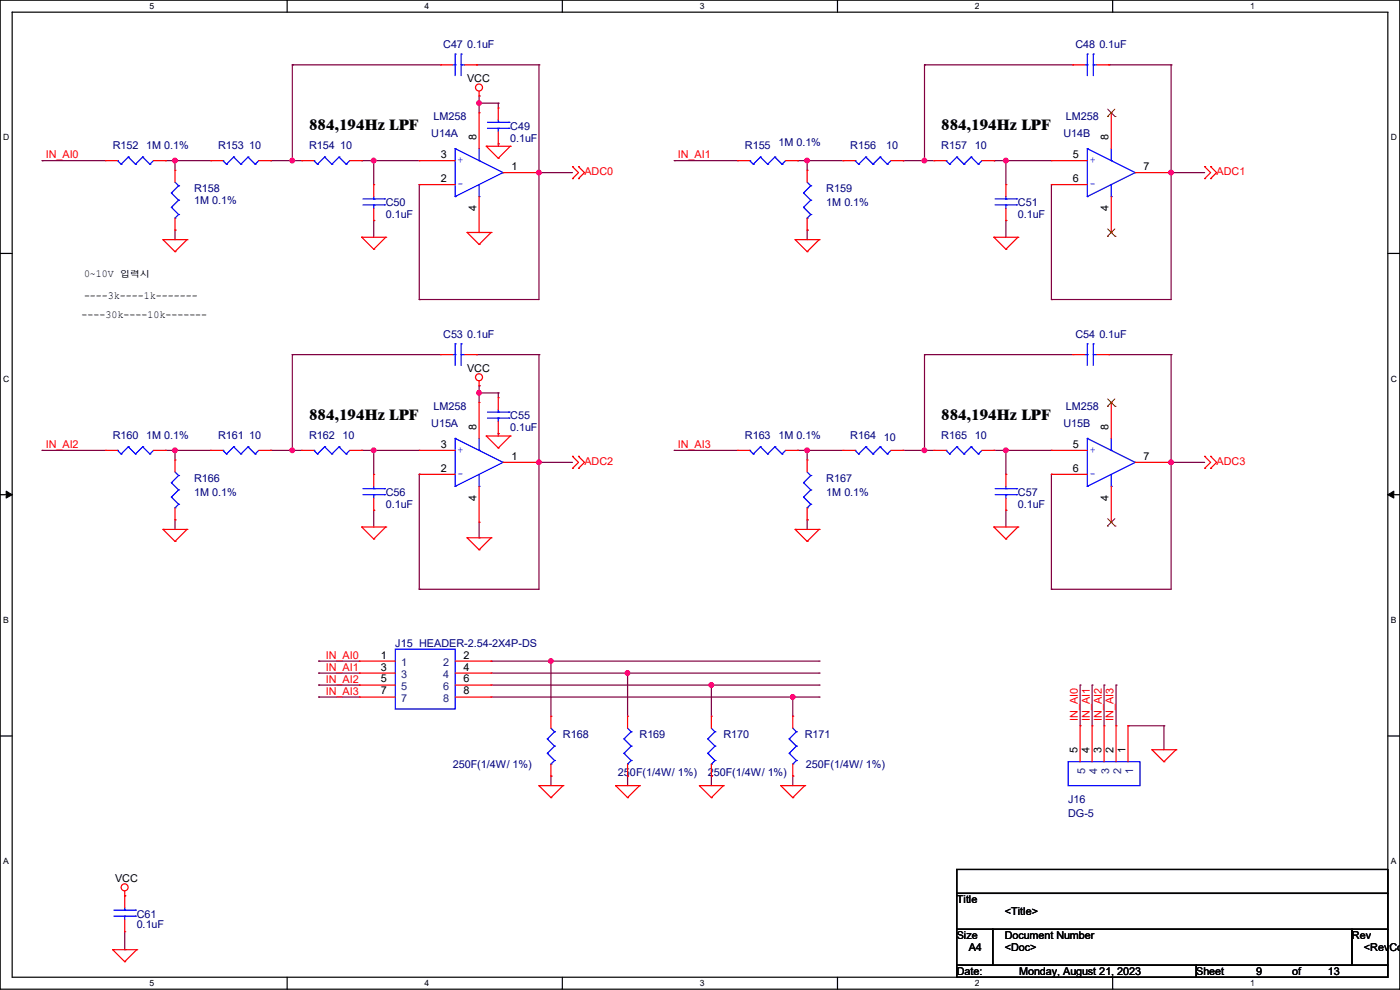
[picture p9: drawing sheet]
<svg xmlns="http://www.w3.org/2000/svg" width="297mm" height="210mm" viewBox="0 0 297 210" stroke-linecap="round" stroke-linejoin="round" font-family="sans-serif">
<path d="M0 0h297v209.8h-297zM2.6 2.6h291.8v204.7h-291.8z" fill="none" stroke="#000" stroke-width=".25"/>
<g fill="#fff">
<path d="M31.7 .3h1v2h-1z"/>
<path d="M31.7 207.6h1v1.9h-1z"/>
</g>
<path d="M60.9 0v2.6M60.9 207.3v2.5" fill="none" stroke="#000" stroke-width=".25"/>
<g fill="#fff">
<path d="M90.1 .3h1v2h-1z"/>
<path d="M90.1 207.6h1v1.9h-1z"/>
</g>
<path d="M119.3 0v2.6M119.3 207.3v2.5" fill="none" stroke="#000" stroke-width=".25"/>
<g fill="#fff">
<path d="M148.5 .3h.9v2h-.9z"/>
<path d="M148.5 207.6h.9v1.9h-.9z"/>
</g>
<path d="M177.7 0v2.6M177.7 207.3v2.5" fill="none" stroke="#000" stroke-width=".25"/>
<g fill="#fff">
<path d="M206.8 .3h1v2h-1z"/>
<path d="M206.8 207.6h1v1.9h-1z"/>
</g>
<path d="M236.1 0v2.6M236.1 207.3v2.5" fill="none" stroke="#000" stroke-width=".25"/>
<g fill="#fff">
<path d="M265.2 .3h1v2h-1z"/>
<path d="M265.2 207.6h1v1.9h-1z"/>
<path d="M.7 28.2h1.2v1.9h-1.2z"/>
<path d="M295.1 28.2h1.2v1.9h-1.2z"/>
<path d="M.7 79.3h1.2v2h-1.2z"/>
<path d="M295.1 79.3h1.2v2h-1.2z"/>
</g>
<path d="M0 53.8h2.6M294.4 53.8h2.6" fill="none" stroke="#000" stroke-width=".25"/>
<g fill="#fff">
<path d="M.7 130.5h1.2v2h-1.2z"/>
<path d="M295.1 130.5h1.1v2h-1.1z"/>
</g>
<path d="M0 104.9h2.6M294.4 104.9h2.6" fill="none" stroke="#000" stroke-width=".25"/>
<path d="M1.3 104.2l1.3 .7-1.3 .8zM294.4 104.9l1.3-.7v1.5z" fill="#000" stroke="#000" stroke-width=".21"/>
<g fill="#fff">
<path d="M.7 181.7h1.2v2h-1.2z"/>
<path d="M295.1 181.7h1.1v2h-1.1z"/>
</g>
<path d="M0 156.1h2.6M294.4 156.1h2.6M203 184.4h91.4v5.1h-91.4zM203 189.5h91.4v7.6h-91.4zM203 197.1h7.6v7.7h-7.6zM210.6 197.1h76.2v7.7h-76.2zM286.8 197.1h7.6v7.7h-7.6zM203 204.8h50.8v2.5h-50.8zM253.8 204.8h40.6v2.5h-40.6z" fill="none" stroke="#000" stroke-width=".25"/>
<g fill="none" stroke="#800040" stroke-width=".25">
<path d="M62 13.8h.1M62 13.8v20.3M62 13.8h31.5M101.1 13.8h.1M101.1 13.8h13.2M114.3 13.8h.1M114.3 13.8v49.7h-25.4M196.1 13.8h.1M196.1 13.8h31.5M196.1 13.8v20.3M235.2 13.8h.1M235.2 13.8h13.3"/>
<path d="M248.5 13.8h.1M248.5 13.8v49.7h-25.4M8.9 34.1h.1M8.9 34.1h13.5M35.1 34.1h.1M35.1 34.1h9.6M37.1 34.1h.1M37.1 34.1v2M57.4 34.1h.1M57.4 34.1h6.7M62 34.1h.1M76.8 34.1h.1"/>
<path d="M76.8 34.1h12.1M79.3 34.1h.1M79.3 34.1v5.1M88.9 39.2h.1M88.9 39.2v24.3M101.6 21.9h.1M101.6 20.4h.1M101.6 20.4v3.5M101.6 21.9h4.1M105.7 30.5h.1M105.7 21.9h.1M105.7 21.9v1"/>
<path d="M105.7 30.5v.5M114.3 36.6h.1M114.3 36.6h7.2M143 34.1h.1M143 34.1h13.5M169.2 34.1h.1M169.2 34.1h9.7M171.2 34.1h.1M171.2 34.1v2M191.6 34.1h.1M191.6 34.1h6.6M196.1 34.1h.1"/>
<path d="M210.9 34.1h.1M210.9 34.1h12.2M213.4 34.1h.1M213.4 34.1v5.1M223.1 39.2h.1M223.1 39.2v24.3M248.5 36.6h.1M248.5 36.6h7.1M37.1 48.8h.1M37.1 48.8v2M79.3 46.8h.1M79.3 46.8v3.5"/>
<path d="M171.2 48.8h.1M171.2 48.8v2M213.4 46.8h.1M213.4 46.8v3.5M62 75.2h.1M62 75.2v20.3M62 75.2h31.5M88.9 63.5h.1M101.1 75.2h.1M101.1 75.2h13.2M114.3 75.2h.1M114.3 75.2v49.8h-25.4"/>
<path d="M196.1 75.2h.1M196.1 75.2v20.3M196.1 75.2h31.5M223.1 63.5h.1M235.2 75.2h.1M235.2 75.2h13.3M248.5 75.2h.1M248.5 75.2v49.8h-25.4M8.9 95.5h.1M8.9 95.5h13.5M35.1 95.5h.1M35.1 95.5h9.6"/>
<path d="M37.1 95.5h.1M37.1 95.5v2.1M57.4 95.5h.1M57.4 95.5h6.7M62 95.5h.1M76.8 95.5h.1M76.8 95.5h12.1M79.3 95.5h.1M79.3 95.5v5.1M101.6 83.4h.1M101.6 81.8h.1M101.6 81.8v3.6"/>
<path d="M101.6 83.4h4.1M105.7 92h.1M105.7 83.4h.1M105.7 83.4v1M105.7 92v.5M114.3 98.1h.1M114.3 98.1h7.2M143 95.5h.1M143 95.5h13.5M169.2 95.5h.1M169.2 95.5h9.7M171.2 95.5h.1"/>
<path d="M171.2 95.5v2.1M191.6 95.5h.1M191.6 95.5h6.6M196.1 95.5h.1M210.9 95.5h.1M210.9 95.5h12.2M213.4 95.5h.1M213.4 95.5v5.1M248.5 98.1h.1M248.5 98.1h7.1M37.1 110.3h.1M37.1 110.3v2"/>
<path d="M79.3 108.2h.1M79.3 108.2v3.6M88.9 100.6h.1M88.9 100.6v24.4M101.6 114.1h.1M101.6 110.8v3.3M171.2 110.3h.1M171.2 110.3v2M213.4 108.2h.1M213.4 108.2v3.6M223.1 100.6h.1M223.1 100.6v24.4"/>
<path d="M88.9 125h.1M223.1 125h.1M67.6 140.3h.1M67.6 142.8h.1M67.6 145.3h.1M67.6 147.9h.1M67.6 140.3h8.6M67.6 142.8h8.6M67.6 145.3h8.6M67.6 147.9h8.6M104.2 140.3h69.6M104.2 142.8h69.6"/>
<path d="M104.2 145.3h69.6M104.2 147.9h69.6M116.9 140.3h.1M116.9 140.3v11.6M133.1 142.8h.1M133.1 142.8v9.1M150.9 145.3h.1M150.9 145.3v6.6M168.2 147.9h.1M168.2 147.9v4M173.8 140.3h.1M173.8 142.8h.1"/>
<path d="M173.8 145.3h.1M173.8 147.9h.1M229.2 145.3h.1M229.2 145.3v8.7M231.7 145.3h.1M231.7 145.3v8.7M234.2 145.3h.1M234.2 145.3v8.7M236.8 145.3h.1M236.8 145.3v8.7M239.3 154h.1M239.3 154h7.6"/>
<path d="M246.9 154h.1M246.9 154v5M116.9 164.6h.1M116.9 164.6v2.1M133.1 164.6h.1M133.1 164.6v2.1M150.9 164.6h.1M150.9 164.6v2.1M168.2 164.6h.1M168.2 164.6v2.1M26.5 197.7v3.8M26.5 201.5h.1"/>
</g>
<g fill="#f0f" stroke="#f0f" stroke-width=".25">
<circle cx="79.3" cy="34.1" r=".49"/>
<circle cx="62" cy="34.1" r=".49"/>
<circle cx="114.3" cy="36.6" r=".49"/>
<circle cx="101.6" cy="21.9" r=".49"/>
<circle cx="37.1" cy="34.1" r=".49"/>
<circle cx="213.4" cy="34.1" r=".49"/>
<circle cx="196.1" cy="34.1" r=".49"/>
<circle cx="248.4" cy="36.6" r=".49"/>
<circle cx="171.2" cy="34.1" r=".49"/>
<circle cx="171.2" cy="95.5" r=".49"/>
<circle cx="79.3" cy="95.5" r=".49"/>
<circle cx="62" cy="95.5" r=".49"/>
<circle cx="114.3" cy="98.1" r=".49"/>
<circle cx="101.6" cy="83.3" r=".49"/>
<circle cx="37.1" cy="95.5" r=".49"/>
<circle cx="213.4" cy="95.5" r=".49"/>
<circle cx="196.1" cy="95.5" r=".49"/>
<circle cx="248.4" cy="98.1" r=".49"/>
<circle cx="116.9" cy="140.2" r=".49"/>
<circle cx="133.1" cy="142.8" r=".49"/>
<circle cx="150.9" cy="145.3" r=".49"/>
<circle cx="168.2" cy="147.8" r=".49"/>
</g>
<g fill="none" stroke="#f00" stroke-width=".25">
<path d="M93.5 13.8h.1M93.5 13.8h2.6M98.6 13.8h2.5M101.1 13.8h.1M101.6 19.3v1.1M227.6 13.8h.1M227.6 13.8h2.6M232.7 13.8h2.5M235.2 13.8h.1M22.4 34.1h.1M22.4 34.1h2.5M32.6 34.1h2.5"/>
<path d="M35.1 34.1h.1M37.1 36.1h.1M37.1 36.1v2.6M44.7 34.1h.1M44.7 34.1h2.6M54.9 34.1h2.5M57.4 34.1h.1M64.1 34.1h.1M64.1 34.1h2.5M74.2 34.1h2.6M76.8 34.1h.1M79.3 39.2h.1"/>
<path d="M79.3 39.2v2.5M88.9 34.1h.1M88.9 39.2h.1M88.9 34.1h7.7M88.9 39.2h7.7M101.6 20.4h.1M101.6 23.9h.1M101.6 23.9v7.6M103.2 31h.1M103.2 31h5M103.2 31l2.5 2.6M105.7 33.6h.1"/>
<path d="M105.7 22.9h.1M105.7 30.5h.1M105.7 22.9v2.5M105.7 28v2.5M106.7 36.6h7.6M108.2 31h.1M108.2 31l-2.5 2.6M114.3 36.6h.1M121.5 37.9h.1M121.5 35.3h.1M121.5 35.3l1.2 1.3-1.2 1.3M122.7 37.9h.1"/>
<path d="M122.7 35.3h.1M122.7 35.3l1.3 1.3-1.3 1.3M156.5 34.1h.1M156.5 34.1h2.5M166.7 34.1h2.5M169.2 34.1h.1M171.2 36.1h.1M171.2 36.1v2.6M178.9 34.1h.1M178.9 34.1h2.5M189 34.1h2.6M191.6 34.1h.1"/>
<path d="M198.2 34.1h.1M198.2 34.1h2.5M208.3 34.1h2.6M210.9 34.1h.1M213.4 39.2h.1M213.4 39.2v2.5M223.1 34.1h.1M223.1 39.2h.1M223.1 34.1h7.6M223.1 39.2h7.6M235.8 23.9h.1M235.8 23.9v7.6"/>
<path d="M240.8 36.6h7.7M248.5 36.6h.1M255.6 37.9h.1M255.6 35.3h.1M255.6 35.3l1.2 1.3-1.2 1.3M256.8 37.9h.1M256.8 35.3h.1M256.8 35.3l1.3 1.3-1.3 1.3M34.6 50.8h.1M34.6 50.8h5.1M34.6 50.8l2.5 2.6M37.1 53.4h.1"/>
<path d="M37.1 48.8h.1M37.1 46.3v2.5M39.7 50.8h.1M39.7 50.8l-2.6 2.6M76.8 50.3h.1M76.8 50.3h5M76.8 50.3l2.5 2.6M79.3 52.9h.1M79.3 46.8h.1M79.3 44.2v2.6M81.8 50.3h.1M81.8 50.3l-2.5 2.6"/>
<path d="M99.1 49.3h.1M99.1 49.3h5.1M99.1 49.3l2.5 2.6M101.6 51.9h.1M101.6 49.3h.1M101.6 41.7v7.6M104.2 49.3h.1M104.2 49.3l-2.6 2.6M168.7 50.8h.1M168.7 50.8h5.1M168.7 50.8l2.5 2.6M171.2 53.4h.1"/>
<path d="M171.2 48.8h.1M171.2 46.3v2.5M173.8 50.8h.1M173.8 50.8l-2.6 2.6M210.9 50.3h.1M210.9 50.3h5M210.9 50.3l2.5 2.6M213.4 52.9h.1M213.4 46.8h.1M213.4 44.2v2.6M215.9 50.3h.1M215.9 50.3l-2.5 2.6"/>
<path d="M235.8 49.3h.1M235.8 41.7v7.6M93.5 75.2h.1M93.5 75.2h2.6M98.6 75.2h2.5M101.1 75.2h.1M227.6 75.2h.1M227.6 75.2h2.6M232.7 75.2h2.5M235.2 75.2h.1M22.4 95.5h.1M22.4 95.5h2.5"/>
<path d="M32.6 95.5h2.5M35.1 95.5h.1M37.1 97.6h.1M37.1 97.6v2.5M44.7 95.5h.1M44.7 95.5h2.6M54.9 95.5h2.5M57.4 95.5h.1M64.1 95.5h.1M64.1 95.5h2.5M74.2 95.5h2.6M76.8 95.5h.1"/>
<path d="M88.9 95.5h.1M88.9 95.5h7.7M101.6 81.8h.1M101.6 85.4h.1M101.6 80.8v1M101.6 85.4v7.6M103.2 92.5h.1M103.2 92.5h5M103.2 92.5l2.5 2.5M105.7 95h.1M105.7 84.4h.1M105.7 92h.1"/>
<path d="M105.7 84.4v2.5M105.7 89.5v2.5M106.7 98.1h7.6M108.2 92.5h.1M108.2 92.5l-2.5 2.5M114.3 98.1h.1M121.5 99.4h.1M121.5 96.8h.1M121.5 96.8l1.2 1.3-1.2 1.3M122.7 99.4h.1M122.7 96.8h.1M122.7 96.8l1.3 1.3-1.3 1.3"/>
<path d="M156.5 95.5h.1M156.5 95.5h2.5M166.7 95.5h2.5M169.2 95.5h.1M171.2 97.6h.1M171.2 97.6v2.5M178.9 95.5h.1M178.9 95.5h2.5M189 95.5h2.6M191.6 95.5h.1M198.2 95.5h.1M198.2 95.5h2.5"/>
<path d="M208.3 95.5h2.6M210.9 95.5h.1M223.1 95.5h.1M223.1 95.5h7.6M235.8 85.4h.1M235.8 85.4v7.6M240.8 98.1h7.7M248.5 98.1h.1M255.6 99.4h.1M255.6 96.8h.1M255.6 96.8l1.2 1.3-1.2 1.3M256.8 99.4h.1"/>
<path d="M256.8 96.8h.1M256.8 96.8l1.3 1.3-1.3 1.3M34.6 112.3h.1M34.6 112.3h5.1M34.6 112.3l2.5 2.6M37.1 114.9h.1M37.1 110.3h.1M37.1 107.7v2.6M39.7 112.3h.1M39.7 112.3l-2.6 2.6M76.8 111.8h.1M76.8 111.8h5"/>
<path d="M76.8 111.8l2.5 2.5M79.3 114.3h.1M79.3 100.6h.1M79.3 108.2h.1M79.3 100.6v2.6M79.3 105.7v2.5M81.8 111.8h.1M81.8 111.8l-2.5 2.5M88.9 100.6h.1M88.9 100.6h7.7M99.1 114.1h.1M99.1 114.1h5.1"/>
<path d="M99.1 114.1l2.5 2.5M101.6 116.6h.1M101.6 110.8h.1M101.6 103.2v7.6M104.2 114.1h.1M104.2 114.1l-2.6 2.5M168.7 112.3h.1M168.7 112.3h5.1M168.7 112.3l2.5 2.6M171.2 114.9h.1M171.2 110.3h.1M171.2 107.7v2.6"/>
<path d="M173.8 112.3h.1M173.8 112.3l-2.6 2.6M210.9 111.8h.1M210.9 111.8h5M210.9 111.8l2.5 2.5M213.4 114.3h.1M213.4 100.6h.1M213.4 108.2h.1M213.4 100.6v2.6M213.4 105.7v2.5M215.9 111.8h.1M215.9 111.8l-2.5 2.5"/>
<path d="M223.1 100.6h.1M223.1 100.6h7.6M235.8 110.8h.1M235.8 103.2v7.6M76.2 140.3h.1M76.2 142.8h.1M76.2 145.3h.1M76.2 147.9h.1M76.2 140.3h7.7M76.2 142.8h7.7M76.2 145.3h7.7M76.2 147.9h7.7"/>
<path d="M96.6 140.3h7.6M96.6 142.8h7.6M96.6 145.3h7.6M96.6 147.9h7.6M104.2 140.3h.1M104.2 142.8h.1M104.2 145.3h.1M104.2 147.9h.1M116.9 151.9h.1M116.9 151.9v2.6M133.1 151.9h.1M133.1 151.9v2.6"/>
<path d="M150.9 151.9h.1M150.9 151.9v2.6M168.2 151.9h.1M168.2 151.9v2.6M229.2 154h.1M229.2 154v7.6M231.7 154h.1M231.7 154v7.6M234.2 154h.1M234.2 154v7.6M236.8 154h.1M236.8 154v7.6"/>
<path d="M239.3 154h.1M239.3 154v7.6M244.4 159h.1M244.4 159h5.1M244.4 159l2.5 2.6M249.5 159h.1M249.5 159l-2.6 2.6M114.3 166.7h.1M114.3 166.7h5.1M114.3 166.7l2.6 2.5M116.9 169.2h.1M116.9 164.6h.1"/>
<path d="M116.9 162.1v2.5M119.4 166.7h.1M119.4 166.7l-2.5 2.5M130.6 166.7h.1M130.6 166.7h5.1M130.6 166.7l2.5 2.5M133.1 169.2h.1M133.1 164.6h.1M133.1 162.1v2.5M135.7 166.7h.1M135.7 166.7l-2.6 2.5M148.4 166.7h.1"/>
<path d="M148.4 166.7h5.1M148.4 166.7l2.5 2.5M150.9 169.2h.1M150.9 164.6h.1M150.9 162.1v2.5M153.5 166.7h.1M153.5 166.7l-2.6 2.5M165.7 166.7h.1M165.7 166.7h5M165.7 166.7l2.5 2.5M168.2 169.2h.1M168.2 164.6h.1"/>
<path d="M168.2 162.1v2.5M170.7 166.7h.1M170.7 166.7l-2.5 2.5M246.9 161.6h.1M26.5 190h.1M26.5 197.7h.1M26.5 189v3.6M26.5 195.1v2.6M23.9 201.5h.1M23.9 201.5h5.1M23.9 201.5l2.6 2.5M26.5 204h.1"/>
<path d="M29 201.5h.1M29 201.5l-2.5 2.5"/>
<circle cx="101.6" cy="18.6" r=".74"/>
<circle cx="101.6" cy="80" r=".74"/>
<circle cx="26.4" cy="188.2" r=".74"/>
</g>
<g fill="none" stroke="#00f" stroke-width=".25">
<path d="M96.1 13.8h.5M96.6 13.8h.1M96.6 11.5h.1M96.6 11.5v4.5M97.8 11.5h.1M97.8 13.8h.1M97.8 13.8h.8M97.8 11.5v4.5M230.2 13.8h.5M230.7 13.8h.1M230.7 11.5h.1M230.7 11.5v4.5"/>
<path d="M231.9 11.5h.1M231.9 13.8h.1M231.9 13.8h.8M231.9 11.5v4.5M24.9 34.1h.1M24.9 34.1l.8 .7M25.7 34.8h.1M27.2 33.3h.1M27.2 33.3l1.5 1.5M27.2 33.3l-1.5 1.5M28.7 34.8h.1M30.3 33.3h.1"/>
<path d="M30.3 33.3l1.5 1.5M30.3 33.3l-1.6 1.5M31.8 34.8h.1M32.6 34.1l-.8 .7M37.1 38.7l.8 .7M37.9 39.4h.1M37.9 39.4l-1.5 1.5M47.3 34.1h.1M47.3 34.1l.7 .7M48 34.8h.1M49.6 33.3h.1M49.6 33.3l1.5 1.5"/>
<path d="M49.6 33.3l-1.6 1.5M51.1 34.8h.1M52.6 33.3h.1M52.6 33.3l1.5 1.5M52.6 33.3l-1.5 1.5M54.1 34.8h.1M54.9 34.1l-.8 .7M66.6 34.1h.1M66.6 34.1l.8 .7M67.4 34.8h.1M68.9 33.3h.1M68.9 33.3l1.5 1.5"/>
<path d="M68.9 33.3l-1.5 1.5M70.4 34.8h.1M71.9 33.3h.1M71.9 33.3l1.5 1.5M71.9 33.3l-1.5 1.5M73.4 34.8h.1M74.2 34.1l-.8 .7M96.6 31.5h.1M96.6 31.5l10.1 5.1M96.6 31.5v10.2M101.6 34.1h.1M101.6 31.5v2.6"/>
<path d="M101.6 39.2v2.5M103.4 27.2h4.6M103.4 26h4.6M105.7 26h.1M105.7 27.2h.1M105.7 25.4v.6M105.7 27.2v.8M106.7 36.6h.1M106.7 36.6l-10.1 5.1M108 27.2h.1M108 26h.1M159 34.1h.1"/>
<path d="M159 34.1l.8 .7M159.8 34.8h.1M161.3 33.3h.1M161.3 33.3l1.6 1.5M161.3 33.3l-1.5 1.5M162.9 34.8h.1M164.4 33.3h.1M164.4 33.3l1.5 1.5M164.4 33.3l-1.5 1.5M165.9 34.8h.1M166.7 34.1l-.8 .7M171.2 38.7l.8 .7"/>
<path d="M172 39.4h.1M172 39.4l-1.5 1.5M181.4 34.1h.1M181.4 34.1l.8 .7M182.2 34.8h.1M183.7 33.3h.1M183.7 33.3l1.5 1.5M183.7 33.3l-1.5 1.5M185.2 34.8h.1M186.7 33.3h.1M186.7 33.3l1.6 1.5M186.7 33.3l-1.5 1.5"/>
<path d="M188.3 34.8h.1M189 34.1l-.7 .7M200.7 34.1h.1M200.7 34.1l.8 .7M201.5 34.8h.1M203 33.3h.1M203 33.3l1.5 1.5M203 33.3l-1.5 1.5M204.5 34.8h.1M206 33.3h.1M206 33.3l1.6 1.5M206 33.3l-1.5 1.5"/>
<path d="M207.6 34.8h.1M208.3 34.1l-.7 .7M230.7 31.5h.1M230.7 31.5v10.2M230.7 31.5l10.1 5.1M235.8 34.1h.1M235.8 31.5v2.6M235.8 39.2v2.5M240.8 36.6h.1M240.8 36.6l-10.1 5.1M36.4 40.9h.1M36.4 44h.1"/>
<path d="M36.4 40.9l1.5 1.6M36.4 44l1.5 1.5M37.1 46.3h.1M37.9 42.5h.1M37.9 45.5h.1M37.9 42.5l-1.5 1.5M37.9 45.5l-.8 .8M77 43.5h4.6M77 42.2h4.6M79.3 42.2h.1M79.3 43.5h.1M79.3 41.7v.5"/>
<path d="M79.3 43.5v.7M81.6 43.5h.1M81.6 42.2h.1M96.6 41.7h.1M101.6 41.7h.1M170.5 40.9h.1M170.5 44h.1M170.5 40.9l1.5 1.6M170.5 44l1.5 1.5M171.2 46.3h.1M172 42.5h.1M172 45.5h.1"/>
<path d="M172 42.5l-1.5 1.5M172 45.5l-.8 .8M211.1 43.5h4.6M211.1 42.2h4.6M213.4 42.2h.1M213.4 43.5h.1M213.4 41.7v.5M213.4 43.5v.7M215.7 43.5h.1M215.7 42.2h.1M230.7 41.7h.1M235.8 41.7h.1"/>
<path d="M96.1 75.2h.5M96.6 75.2h.1M96.6 72.9h.1M96.6 72.9v4.6M97.8 72.9h.1M97.8 75.2h.1M97.8 72.9v4.6M97.8 75.2h.8M230.2 75.2h.5M230.7 75.2h.1M230.7 72.9h.1M230.7 72.9v4.6"/>
<path d="M231.9 72.9h.1M231.9 75.2h.1M231.9 75.2h.8M231.9 72.9v4.6M24.9 95.5h.1M24.9 95.5l.8 .8M25.7 96.3h.1M27.2 94.8h.1M27.2 94.8l1.5 1.5M27.2 94.8l-1.5 1.5M28.7 96.3h.1M30.3 94.8h.1"/>
<path d="M30.3 94.8l1.5 1.5M30.3 94.8l-1.6 1.5M31.8 96.3h.1M32.6 95.5l-.8 .8M47.3 95.5h.1M47.3 95.5l.7 .8M48 96.3h.1M49.6 94.8h.1M49.6 94.8l1.5 1.5M49.6 94.8l-1.6 1.5M51.1 96.3h.1M52.6 94.8h.1"/>
<path d="M52.6 94.8l1.5 1.5M52.6 94.8l-1.5 1.5M54.1 96.3h.1M54.9 95.5l-.8 .8M66.6 95.5h.1M66.6 95.5l.8 .8M67.4 96.3h.1M68.9 94.8h.1M68.9 94.8l1.5 1.5M68.9 94.8l-1.5 1.5M70.4 96.3h.1M71.9 94.8h.1"/>
<path d="M71.9 94.8l1.5 1.5M71.9 94.8l-1.5 1.5M73.4 96.3h.1M74.2 95.5l-.8 .8M96.6 93h.1M96.6 93v10.2M96.6 93l10.1 5.1M101.6 95.5h.1M101.6 93v2.5M103.4 88.7h4.6M103.4 87.4h4.6M105.7 87.4h.1"/>
<path d="M105.7 88.7h.1M105.7 86.9v.5M105.7 88.7v.8M106.7 98.1h.1M106.7 98.1l-10.1 5.1M108 88.7h.1M108 87.4h.1M159 95.5h.1M159 95.5l.8 .8M159.8 96.3h.1M161.3 94.8h.1M161.3 94.8l1.6 1.5"/>
<path d="M161.3 94.8l-1.5 1.5M162.9 96.3h.1M164.4 94.8h.1M164.4 94.8l1.5 1.5M164.4 94.8l-1.5 1.5M165.9 96.3h.1M166.7 95.5l-.8 .8M181.4 95.5h.1M181.4 95.5l.8 .8M182.2 96.3h.1M183.7 94.8h.1M183.7 94.8l1.5 1.5"/>
<path d="M183.7 94.8l-1.5 1.5M185.2 96.3h.1M186.7 94.8h.1M186.7 94.8l1.6 1.5M186.7 94.8l-1.5 1.5M188.3 96.3h.1M189 95.5l-.7 .8M200.7 95.5h.1M200.7 95.5l.8 .8M201.5 96.3h.1M203 94.8h.1M203 94.8l1.5 1.5"/>
<path d="M203 94.8l-1.5 1.5M204.5 96.3h.1M206 94.8h.1M206 94.8l1.6 1.5M206 94.8l-1.5 1.5M207.6 96.3h.1M208.3 95.5l-.7 .8M230.7 93h.1M230.7 93l10.1 5.1M230.7 93v10.2M235.8 95.5h.1M235.8 93v2.5"/>
<path d="M240.8 98.1h.1M240.8 98.1l-10.1 5.1M36.4 102.4h.1M36.4 105.5h.1M36.4 102.4l1.5 1.5M36.4 105.5l1.5 1.5M37.1 107.7h.1M37.1 100.1l.8 .8M37.9 100.9h.1M37.9 103.9h.1M37.9 107h.1M37.9 100.9l-1.5 1.5"/>
<path d="M37.9 103.9l-1.5 1.6M37.9 107l-.8 .7M77 104.9h4.6M77 103.7h4.6M79.3 103.7h.1M79.3 104.9h.1M79.3 103.2v.5M79.3 104.9v.8M81.6 104.9h.1M81.6 103.7h.1M96.6 103.2h.1M101.6 103.2h.1"/>
<path d="M101.6 100.6v2.6M170.5 102.4h.1M170.5 105.5h.1M170.5 102.4l1.5 1.5M170.5 105.5l1.5 1.5M171.2 107.7h.1M171.2 100.1l.8 .8M172 100.9h.1M172 103.9h.1M172 107h.1M172 100.9l-1.5 1.5M172 103.9l-1.5 1.6"/>
<path d="M172 107l-.8 .7M211.1 104.9h4.6M211.1 103.7h4.6M213.4 103.7h.1M213.4 104.9h.1M213.4 103.2v.5M213.4 104.9v.8M215.7 104.9h.1M215.7 103.7h.1M230.7 103.2h.1M235.8 103.2h.1M235.8 100.6v2.6"/>
<path d="M83.9 137.7h12.7v12.7h-12.7zM116.1 156.8h.1M116.1 159.8h.1M116.1 156.8l1.5 1.5M116.1 159.8l1.5 1.5M116.9 154.5l.7 .7M117.6 155.2h.1M117.6 158.3h.1M117.6 155.2l-1.5 1.6M117.6 158.3l-1.5 1.5M132.4 156.8h.1M132.4 159.8h.1"/>
<path d="M132.4 156.8l1.5 1.5M132.4 159.8l1.5 1.5M133.1 154.5l.8 .7M133.9 155.2h.1M133.9 158.3h.1M133.9 155.2l-1.5 1.6M133.9 158.3l-1.5 1.5M150.2 156.8h.1M150.2 159.8h.1M150.2 156.8l1.5 1.5M150.2 159.8l1.5 1.5M150.9 154.5l.8 .7"/>
<path d="M151.7 155.2h.1M151.7 158.3h.1M151.7 155.2l-1.5 1.6M151.7 158.3l-1.5 1.5M167.4 156.8h.1M167.4 159.8h.1M167.4 156.8l1.6 1.5M167.4 159.8l1.6 1.5M168.2 154.5l.8 .7M169 155.2h.1M169 158.3h.1M169 155.2l-1.6 1.6"/>
<path d="M169 158.3l-1.6 1.5M116.9 162.1h.1M117.6 161.3h.1M117.6 161.3l-.7 .8M133.1 162.1h.1M133.9 161.3h.1M133.9 161.3l-.8 .8M150.9 162.1h.1M151.7 161.3h.1M151.7 161.3l-.8 .8M168.2 162.1h.1M169 161.3h.1"/>
<path d="M169 161.3l-.8 .8M226.6 161.6h15.3v5.1h-15.3zM24.2 194.4h4.5M24.2 193.1h4.5M26.5 193.1h.1M26.5 194.4h.1M26.5 192.6v.5M26.5 194.4v.7M28.7 194.4h.1M28.7 193.1h.1"/>
</g>
<g fill="none" stroke="#804000" stroke-width=".21">
<path d="M234.9 24.7h.1M235 23.2l1.6 1.5M236.5 23.2l-1.6 1.5M236.6 24.7h.1M234.9 50.1h.1M235 48.6l1.6 1.5M236.5 48.6l-1.6 1.5M236.6 50.1h.1M234.9 86.2h.1M235 84.6l1.6 1.6M236.5 84.6l-1.6 1.6M236.6 86.2h.1"/>
<path d="M234.9 111.6h.1M235 110l1.6 1.6M236.5 110l-1.6 1.6M236.6 111.6h.1"/>
</g>
<g font-size="3.3">
<text x="65.6" y="27.6">884,194Hz LPF</text>
<text x="199.7" y="27.6">884,194Hz LPF</text>
<text x="65.6" y="89.1">884,194Hz LPF</text>
<text x="199.7" y="89.1">884,194Hz LPF</text>
</g>
<g font-size="2.3" fill="#000080">
<text x="94" y="10.2">C47 0.1uF</text>
<text x="228.1" y="10.2">C48 0.1uF</text>
<text x="91.5" y="29">U14A</text>
<text x="92" y="25.5">LM258</text>
<text x="108.2" y="27.5">C49</text>
<text x="225.6" y="29">U14B</text>
<text x="226.1" y="25.5">LM258</text>
<text x="23.9" y="31.6">R152</text>
<text x="31" y="31.6">1M 0.1%</text>
<text x="46.3" y="31.6">R153 10</text>
<text x="65.6" y="31.6">R154 10</text>
<text x="108.2" y="30.1">0.1uF</text>
<text x="158" y="31.6">R155</text>
<text x="165.1" y="31.1">1M 0.1%</text>
<text x="180.4" y="31.6">R156</text>
<text x="188" y="31.6">10</text>
<text x="199.7" y="31.6">R157</text>
<text x="206.8" y="31.6">10</text>
<text x="41.2" y="40.7">R158</text>
<text x="175.3" y="40.7">R159</text>
<text x="41.2" y="43.3">1M 0.1%</text>
<text x="81.8" y="43.8">C50</text>
<text x="81.8" y="46.3">0.1uF</text>
<text x="175.3" y="43.8">1M 0.1%</text>
<text x="215.9" y="43.8">C51</text>
<text x="215.9" y="46.3">0.1uF</text>
<text x="94" y="71.7">C53 0.1uF</text>
<text x="228.1" y="71.7">C54 0.1uF</text>
<text x="92" y="87">LM258</text>
<text x="108.2" y="89">C55</text>
<text x="226.1" y="87">LM258</text>
<text x="23.9" y="93">R160</text>
<text x="31" y="93">1M 0.1%</text>
<text x="46.3" y="93">R161 10</text>
<text x="65.6" y="93">R162</text>
<text x="72.7" y="93">10</text>
<text x="91.5" y="90.5">U15A</text>
<text x="108.2" y="91.5">0.1uF</text>
<text x="158" y="93">R163</text>
<text x="165.1" y="93">1M 0.1%</text>
<text x="180.4" y="93">R164</text>
<text x="187.5" y="93.6">10</text>
<text x="199.7" y="93">R165</text>
<text x="206.8" y="93">10</text>
<text x="225.6" y="90.5">U15B</text>
<text x="41.2" y="102.2">R166</text>
<text x="41.2" y="105.2">1M 0.1%</text>
<text x="81.8" y="105.2">C56</text>
<text x="81.8" y="107.8">0.1uF</text>
<text x="175.3" y="102.2">R167</text>
<text x="175.3" y="105.2">1M 0.1%</text>
<text x="215.9" y="105.2">C57</text>
<text x="215.9" y="107.8">0.1uF</text>
<text x="83.9" y="137.2">J15 HEADER-2.54-2X4P-DS</text>
<text x="119.4" y="156.5">R168</text>
<text x="135.7" y="156.5">R169</text>
<text x="153.5" y="156.5">R170</text>
<text x="170.7" y="156.5">R171</text>
<text x="96.1" y="162.9">250F(1/4W/ 1%)</text>
<text x="131.1" y="164.7">250F(1/4W/ 1%)</text>
<text x="150.2" y="164.7">250F(1/4W/ 1%)</text>
<text x="171" y="162.9">250F(1/4W/ 1%)</text>
<text x="226.6" y="170.3">J16</text>
<text x="226.6" y="173.3">DG-5</text>
<text x="29" y="194.6">C61</text>
<text x="29" y="196.9">0.1uF</text>
</g>
<g font-size="2.3">
<text x="99.1" y="17.4">VCC</text>
<text x="101.1" y="29.8" transform="rotate(-90 101.1 29.8)">8</text>
<text x="235.2" y="29.8" transform="rotate(-90 235.2 29.8)">8</text>
<text x="93.5" y="33.5">3</text>
<text x="227.6" y="33.5">5</text>
<text x="93.5" y="38.6">2</text>
<text x="108.5" y="36.1">1</text>
<text x="227.6" y="38.6">6</text>
<text x="242.6" y="36.1">7</text>
<text x="101.1" y="44.7" transform="rotate(-90 101.1 44.7)">4</text>
<text x="235.2" y="44.7" transform="rotate(-90 235.2 44.7)">4</text>
<text x="17.8" y="58.8">0~10V</text>
<text x="17.8" y="63.4">----3k----1k-------</text>
<text x="17.3" y="67.4">----30k----10k-------</text>
<text x="99.1" y="78.8">VCC</text>
<text x="93.5" y="95">3</text>
<text x="101.1" y="91.2" transform="rotate(-90 101.1 91.2)">8</text>
<text x="227.6" y="95">5</text>
<text x="235.2" y="91.2" transform="rotate(-90 235.2 91.2)">8</text>
<text x="93.5" y="100.1">2</text>
<text x="108.5" y="97.5">1</text>
<text x="227.6" y="100.1">6</text>
<text x="242.6" y="97.5">7</text>
<text x="101.1" y="106.2" transform="rotate(-90 101.1 106.2)">4</text>
<text x="235.2" y="106.2" transform="rotate(-90 235.2 106.2)">4</text>
<text x="80.8" y="139.7">1</text>
<text x="80.8" y="142.2">3</text>
<text x="98.3" y="139.7">2</text>
<text x="98.3" y="142.2">4</text>
<text x="80.8" y="144.8">5</text>
<text x="80.8" y="147.3">7</text>
<text x="98.3" y="144.8">6</text>
<text x="98.3" y="147.3">8</text>
<text x="228.6" y="159.8" transform="rotate(-90 228.6 159.8)">5</text>
<text x="231.1" y="159.8" transform="rotate(-90 231.1 159.8)">4</text>
<text x="233.7" y="159.8" transform="rotate(-90 233.7 159.8)">3</text>
<text x="236.2" y="159.8" transform="rotate(-90 236.2 159.8)">2</text>
<text x="238.8" y="159.8" transform="rotate(-90 238.8 159.8)">1</text>
<text x="24.4" y="187">VCC</text>
<text x="203" y="191.6">Title</text>
<text x="213.2" y="194.1">&lt;Title&gt;</text>
<text x="203" y="199.2">Size</text>
<text x="205.5" y="201.8">A4</text>
<text x="213.1" y="199.2">Document Number</text>
<text x="213.2" y="201.8">&lt;Doc&gt;</text>
<text x="286.8" y="199.2">Rev</text>
<text x="289.4" y="201.8">&lt;RevCod</text>
<text x="203" y="206.8">Date:</text>
<text x="216.2" y="206.8">Monday, August 21, 2023</text>
<text x="253.8" y="206.8">Sheet</text>
<text x="266.5" y="206.8">9</text>
<text x="274.1" y="206.8">of</text>
<text x="281.7" y="206.8">13</text>
</g>
<g font-size="2.3" fill="#f00">
<text x="9.7" y="33.6">IN_AI0</text>
<text x="143.8" y="33.6">IN_AI1</text>
<text x="124" y="37.2">ADC0</text>
<text x="258.1" y="37.2">ADC1</text>
<text x="9.7" y="95">IN_AI2</text>
<text x="143.8" y="95">IN_AI3</text>
<text x="124" y="98.6">ADC2</text>
<text x="258.1" y="98.6">ADC3</text>
<text x="69.1" y="139.7">IN_AI0</text>
<text x="69.1" y="142.3">IN_AI1</text>
<text x="69.1" y="144.8">IN_AI2</text>
<text x="69.1" y="147.4">IN_AI3</text>
<text x="228.6" y="153" transform="rotate(-90 228.6 153)">IN_AI0</text>
<text x="231.2" y="153" transform="rotate(-90 231.2 153)">IN_AI1</text>
<text x="233.7" y="153" transform="rotate(-90 233.7 153)">IN_AI2</text>
<text x="236.3" y="153" transform="rotate(-90 236.3 153)">IN_AI3</text>
</g>
<g font-size="2.3" fill="#00f">
<text x="97.1" y="34.7">+</text>
<text x="231.2" y="34.7">+</text>
<text x="97.1" y="39.8">-</text>
<text x="231.2" y="39.8">-</text>
<text x="97.1" y="101.2">-</text>
<text x="97.1" y="96.1">+</text>
<text x="231.2" y="101.2">-</text>
<text x="231.2" y="96.1">+</text>
</g>
<g font-size="2.3" fill="#004080">
<text x="85.1" y="141.3">1</text>
<text x="85.1" y="143.8">3</text>
<text x="94" y="141.3">2</text>
<text x="94" y="143.8">4</text>
<text x="85.1" y="146.4">5</text>
<text x="85.1" y="148.9">7</text>
<text x="94" y="146.4">6</text>
<text x="94" y="148.9">8</text>
<text x="230.2" y="164.1" transform="rotate(-90 230.2 164.1)">5</text>
<text x="232.7" y="164.1" transform="rotate(-90 232.7 164.1)">4</text>
<text x="235.3" y="164.1" transform="rotate(-90 235.3 164.1)">3</text>
<text x="237.8" y="164.1" transform="rotate(-90 237.8 164.1)">2</text>
<text x="240.4" y="164.1" transform="rotate(-90 240.4 164.1)">1</text>
</g>
<g font-size="1.8">
<text x="31.7" y="1.9">5</text>
<text x="90.1" y="1.9">4</text>
<text x="148.5" y="1.9">3</text>
<text x="206.8" y="1.9">2</text>
<text x="265.2" y="1.9">1</text>
<text x=".7" y="29.8">D</text>
<text x="295.1" y="29.8">D</text>
<text x=".7" y="80.9">C</text>
<text x="295.1" y="80.9">C</text>
<text x=".7" y="132.1">B</text>
<text x="295.1" y="132.1">B</text>
<text x=".7" y="183.3">A</text>
<text x="295.1" y="183.3">A</text>
<text x="31.7" y="209.2">5</text>
<text x="90.1" y="209.2">4</text>
<text x="148.5" y="209.2">3</text>
<text x="206.8" y="209.2">2</text>
<text x="265.2" y="209.2">1</text>
</g>
<text font-size="1.7" x="25.4" y="58.8">입력시</text>
</svg>
